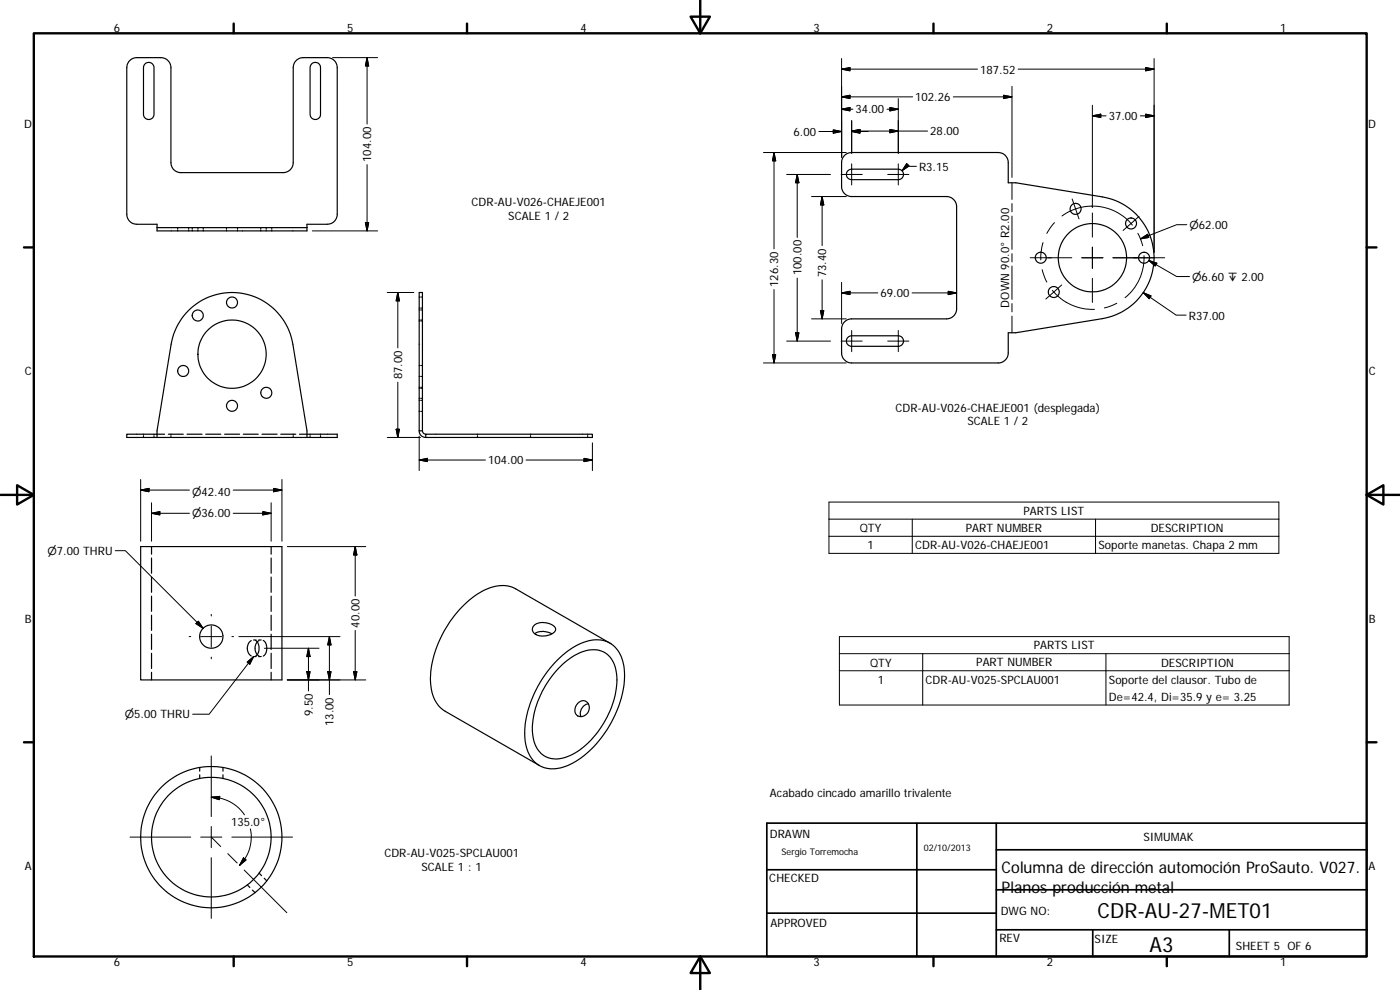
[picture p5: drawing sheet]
<svg xmlns="http://www.w3.org/2000/svg" width="420mm" height="297mm" viewBox="0 0 420 297" stroke-linecap="round" stroke-linejoin="round" font-family="sans-serif">
<g fill="none" stroke="#000" stroke-width=".36">
<path d="M43.5 19.2a1.58 1.58 0 0 1 1.7-.4 1.58 1.58 0 0 1 1 1.5v14a1.58 1.58 0 0 1-1.6 1.6 1.58 1.58 0 0 1-1.5-1.6v-14zM93.5 19.2a1.56 1.56 0 0 1 1.7-.4 1.56 1.56 0 0 1 1 1.5v14a1.57 1.57 0 0 1-1.6 1.6 1.57 1.57 0 0 1-1.5-1.6v-14zM253.5 46.6l.9-.6 1.2-.2h44a3 3 0 0 1 3 3v6h2.3l25.9 4.3a18.5 18.5 0 0 1 15.6 18.2 18.5 18.5 0 0 1-15.6 18.3l-25.9 4.2h-2.3v6.1a3 3 0 0 1-3 3h-44a3 3 0 0 1-3-3v-7.2a3 3 0 0 1 3-3h28.5a3 3 0 0 0 3-3v-30.7a3 3 0 0 0-3-3h-28.5a3 3 0 0 1-3-3v-7.6l.4-1.1zM254.5 51.2l1.1-.4h14a1.58 1.58 0 0 1 1.6 1.5 1.58 1.58 0 0 1-1.6 1.6h-14a1.56 1.56 0 0 1-1.5-1 1.56 1.56 0 0 1 .4-1.7zM47.1 68.3v-1h-6a3 3 0 0 1-3.1-3v-44a3 3 0 0 1 3.1-3h7.2a3 3 0 0 1 3 3v28.5a2.96 2.96 0 0 0 3 3h30.7a3 3 0 0 0 3-3v-28.5a3 3 0 0 1 3-3h7.2a3 3 0 0 1 3 3v44a2.96 2.96 0 0 1-3 3h-6.1v1M47.1 68.3h45M47.1 68.3v1h45v-1M53.3 68.3v.3M53.3 69v.3M56.6 68.3v.3M56.6 69v.3M57.7 68.3v.3"/>
<path d="M57.7 69v.3M59.4 68.3v.3M59.4 69v.3M61 68.3v.3M61 69v.3M68 68.3v.3M68 69v.3M71.3 68.3v.3M71.3 69v.3M78.3 68.3v.3M78.3 69v.3M79.9 68.3v.3"/>
<path d="M79.9 69v.3M81.6 68.3v.3M81.6 69v.3M125.8 96.3h.3M125.8 93h.3M125.8 92.4h.3M125.8 89.1h.3M125.8 96h.3M126.5 96.3h.3M126.5 93h.3M126.5 92.4h.3M126.5 89.1h.3"/>
<path d="M126.5 96h.3M125.8 119.5h.3M125.8 116.2h.3M125.8 112.9h.3M125.8 109.7h.3M125.8 116.5h.3M126.5 119.5h.3M126.5 116.2h.3M126.5 112.9h.3M126.5 109.7h.3M126.5 116.5h.3M254.5 101.2l1.1-.4h14a1.58 1.58 0 0 1 1.6 1.5 1.58 1.58 0 0 1-1.6 1.6h-14a1.56 1.56 0 0 1-1.5-1 1.56 1.56 0 0 1 .4-1.7z"/>
<path d="M43.1 130.3v.3M43.1 130.9v.4M46.2 130.3v.3M46.2 130.9v.4M47.1 131.3v-2l4.3-26a18.5 18.5 0 0 1 18.2-15.5 18.5 18.5 0 0 1 18.3 15.5l4.2 26v2M49.4 130.3h-11.4v1h63.2v-1h-11.3M50.5 130.3h4.5M51.3 130.3v.3M51.3 130.9v.4M56.1 130.3h4.5M61.8 130.3h4.5M67.4 130.3h4.5"/>
<path d="M73 130.3h4.5M78.6 130.3h4.6M84.3 130.3h4.5M88 130.3v.3M88 130.9v.4M93.1 130.3v.3M93.1 130.9v.4M96.2 130.3v.3M96.2 130.9v.4M125.8 129.3v-41.5h1v41.5M125.8 129.3h1M125.8 129.3a1.93 1.93 0 0 0 2 2"/>
<path d="M125.8 123.4h.3M125.8 120.1h.3M126.5 123.4h.3M126.5 120.1h.3M126.8 129.3l.2 .6 .8 .4M127.8 130.3h50v1h-50zM143.3 130.3v.3M143.3 130.9v.4M159.2 130.3v.3M159.2 130.9v.4M176.4 130.3v.3M176.4 130.9v.4"/>
<path d="M42.2 164h42.4v40h-42.4zM45.5 164v2.3M45.5 167.4v4.6M45.5 173.1v4.6M45.5 178.9v4.5M81.4 164v2.3M81.4 167.4v4.6M81.4 173.1v4.6M81.4 178.9v4.5M45.5 184.6v4.5M45.5 190.3v4.6M45.5 196v4.6"/>
<path d="M75.4 192.2a2.82 2.82 0 0 0 0 4.6M76.1 192h.8M76.1 197h.8M76.7 192.2a3.1 3.1 0 0 1 0 4.7M77.6 192h.8M77.6 197h.8M77.7 192.2a2.87 2.87 0 0 0 0 4.6M79 192.2a3.1 3.1 0 0 1 0 4.7M81.4 184.6v4.5M81.4 190.3v4.6M81.4 196v4.6M160.2 187.8a4.8 4.8 0 0 1 6.5 .7 2.04 2.04 0 0 1-2.1 2.1 3.8 3.8 0 0 1-4.8-1.3v-.7z"/>
<path d="M160.5 190.1a5.1 5.1 0 0 1 5.1 .1M167.4 198a17.2 17.2 0 0 1 12.3-6 8.1 8.1 0 0 1 7.4 7.2 29.1 29.1 0 0 1-6 21.3 23.2 23.2 0 0 1-13.7 10 7.9 7.9 0 0 1-9.4-6.3 26.9 26.9 0 0 1 4-19.3 33.9 33.9 0 0 1 5.4-6.9zM183 193l-28.2-16.3a10.5 10.5 0 0 0-10.8 1.1 32.7 32.7 0 0 0-14.8 26.6 10.2 10.2 0 0 0 4.4 9l28.3 16.3M45.5 201.7v2.3M81.4 201.7v2.3M168.1 200a13.9 13.9 0 0 1 11.3-5 7.3 7.3 0 0 1 5.6 7.4 27.3 27.3 0 0 1-12.5 23.6 8.5 8.5 0 0 1-9.8 .4 10.9 10.9 0 0 1-2.7-10.4 28.9 28.9 0 0 1 8.1-16zM173.4 211.1a2.02 2.02 0 0 1 2.8-.4 2.02 2.02 0 0 1 .4 2.8 2.11 2.11 0 0 1-2 1.5 2.11 2.11 0 0 1-2.1-1.6l.2-1.3zM176.6 211.2a2.88 2.88 0 0 0-2.2 3.8M59.9 230.3v1.1M59.9 232.5v1.1M66.9 230.3v1.1M66.9 232.5v1.1"/>
<path d="M74.2 265.5l.8 .8M75.7 267.1l.8 .7M77.8 262l.7 .7M79.3 263.5l.8 .8"/>
<circle cx="312.3" cy="77.3" r="1.64"/>
<circle cx="322.8" cy="62.7" r="1.65"/>
<circle cx="327.8" cy="77.3" r="10.3"/>
<circle cx="339.4" cy="67" r="1.64"/>
<circle cx="343.3" cy="77.3" r="1.64"/>
<circle cx="59.3" cy="94.7" r="1.65"/>
<circle cx="69.6" cy="90.8" r="1.66"/>
<circle cx="316.3" cy="87.6" r="1.64"/>
<circle cx="55" cy="111.3" r="1.66"/>
<circle cx="69.6" cy="106.3" r="10.2"/>
<circle cx="79.9" cy="117.9" r="1.66"/>
<circle cx="69.6" cy="121.8" r="1.66"/>
<circle cx="63.4" cy="191" r="3.5"/>
<circle cx="63.4" cy="251.2" r="21.2"/>
<circle cx="63.4" cy="251.2" r="18"/>
</g>
<g fill="none" stroke="#000" stroke-width=".3">
<path d="M99.8 17.3h13.5M110.2 17.3v19.9M110.2 17.3l.4 2.5h-.9zM252.6 17.6v29.6M346.4 17.6v58.1M245.8 39.5h6.8M250.1 39l2.5 .5-2.5 .5zM252.6 20.7l2.5-.4v1zM252.6 29.1l2.5-.5v1zM252.6 32.8l2.5-.5v1zM252.6 20.7h40.8M252.6 29.1h21.3"/>
<path d="M252.6 32.8h3.4M255.6 39.3l2.5-.5v1zM255.6 39.5l2.5-.5v1zM255.6 39.5h5M255.6 36.2v9.8M266.2 32.8h3.4M267.1 32.3l2.5 .5-2.5 .5zM267.1 38.8l2.5 .5-2.5 .5zM269.6 29.6v16.4M278.4 39.3h-22.8M286.1 29.1h17.6M301.2 28.6l2.5 .5-2.5 .5z"/>
<path d="M303.7 25.9v27.3M327.8 31.6v30.7M327.8 34.8l2.6-.6v1.1zM327.8 34.8h4.1M342.2 34.8h4.2M343.8 20.3l2.6 .4-2.6 .6zM343.8 34.2l2.6 .6-2.6 .5zM346.4 20.7h-40.8M110.2 49.4v19.9M229.1 45.8h24.9M232.3 45.8v28.9M232.3 45.8l.5 2.5h-1z"/>
<path d="M236.1 52.3h13.1M239.3 52.3v18.9M239.3 52.3l.5 2.5h-1.1zM243.6 59h10.4M246.7 59v14.7M246.7 59l.5 2.5h-1zM252.4 52.3h6.4M255.6 49.2v6.3M266.4 52.3h6.4M269.6 49.2v6.3M272.1 49.1l.7 .7-2.1 1.4zM275 49.9h-3l.5-.5-1.8 1.8"/>
<path d="M303.7 54.8v5M321.8 59.7l1 3M93.7 69.3h19.6M109.7 66.8h.9l-.4 2.5zM303.7 61.1v2.5M303.7 64.8v10M303.7 76.1v2.5M303.7 79.8v10M309.2 77.3h12.5M313 72.8l-.5 2.7-.1 2.5M316.5 66.8l-2.3 3.2M322.8 62.7l1 3"/>
<path d="M322.8 62.7a15.5 15.5 0 0 1 16.6 4.4M322.8 62.7l-2.5 1.1-1.6 1M324.7 77.3h6.3M327.8 74.2v6.3M327.8 63.9v7.3M334 77.3h15.5M339.4 67.1l-2.4 2.1M339.4 67.1l.4 .4M341.5 70l1.4 3.7M341.8 64.9l-2.4 2.2M342.3 71.7l2.1-1.4 .4 .9zM343.3 76.7a15.4 15.4 0 0 1-5.7 12.6"/>
<path d="M344.8 78.1l8.3 4.9h3.9M344.8 78.1l2.4 .9-.5 .8zM356.2 67.4h-3l-10.9 4.3M116.2 87.8h8M119.4 87.8v16.6M119.4 87.8l.5 2.5h-1zM232.3 86.9v22M238.7 99.8h1.1l-.5 2.5zM239.3 83.4v18.9M243.6 95.7h10.4M246.2 93.2h1l-.5 2.5zM246.7 84v11.7"/>
<path d="M252.6 84.7v12.4M252.6 87.9l2.5-.5v1zM252.6 87.9h10.9M255.6 99.2v6.3M269.6 99.2v6.3M273.7 87.9h13.4M284.6 87.4l2.5 .5-2.5 .5zM303.7 91.1v2.5M303.7 94.8v5M312.8 80.9l1.4 3.7M315.8 87.1a15.6 15.6 0 0 0 12.7 5.7M318.6 85.5l-4.7 4.2"/>
<path d="M327.8 83.5v7.2M335.1 91l-3.7 1.4M343.1 87.8l9.9 6.8h3M343.1 87.8l2.3 1-.5 .8zM119.4 114.7v16.6M229.1 108.9h24.9M231.8 106.4h1l-.5 2.5zM236.1 102.3h13.1M252.4 102.3h6.4M266.4 102.3h6.4M116.2 131.3h10M118.9 128.8h1l-.5 2.5z"/>
<path d="M125.8 130.9v10.3M125.8 138l2.5-.5v1zM145.7 138h-19.9M157.9 138h19.9M175.3 137.5l2.5 .5-2.5 .5zM177.8 132.9v8.3M42.2 143.9v18.5M42.2 147l2.5-.5v1.1zM42.2 147h14.7M45.5 150.9v11.5M45.5 154l2.5-.5v1zM45.5 154h11.4"/>
<path d="M70 147h14.6M70 154h11.4M78.9 153.5l2.5 .5-2.5 .5zM81.4 150.9v11.5M82.1 146.5l2.5 .5-2.5 .6zM84.6 143.9v18.5M248.8 150.6h135v15.4h-135zM248.8 155.8h135M273.8 155.8v10.2M328.8 155.8v10.2M34.6 165.2h3l23.3 23.3M86.2 164h23.6"/>
<path d="M106.6 164v14.9M106.6 164l.5 2.5h-1zM248.8 160.9h135M56.8 191h.4M59.5 186.4l1.4 2.1-2.1-1.4zM60.2 191h6.4M63.4 184.3v.5M63.4 187.8v6.4M63.4 197.2v.5M69.6 191h.5M71.7 191h30.3M74.2 198.7l1.9-1.7-1.1 2.3z"/>
<path d="M76.1 197l-13.3 17.3h-5M79.4 194.5h16.3M92.6 194.5v12.8M92.6 194.5l.5 2.5h-1zM98.9 191v17.4M98.9 191l.4 2.5h-.9zM106.6 189.1v14.9M251.9 191h135v20.5h-135zM251.9 196.1h135M276.9 196.1v15.4M331.9 196.1v15.4M86.2 204h23.6"/>
<path d="M92.1 201.5h1l-.5 2.5zM98.4 201.5h.9l-.4 2.5zM106.1 201.5h1l-.5 2.5zM251.9 201.3h135M63.4 239.2l2.5-.2-.1 .9zM63.4 226.8v18.2M63.4 239.2a12.1 12.1 0 0 1 8.3 3.3l1.7 2M39 251.2h18.2M60.2 251.2h6.4M63.4 248v6.3M63.4 257.3v18.2M63.5 251.3l2.7 2.7"/>
<path d="M68.4 256.1l2.8 2.8M69.6 251.2h18.2M73.1 257.4l.7 .6-1.9 1.7zM75.2 248.7a11.9 11.9 0 0 1-1.7 9l-1.6 2M73.3 261l12.8 12.8"/>
</g>
<g fill="none" stroke="#000" stroke-width=".71">
<path d="M10.1 10h400.1v277h-400.1zM70.1 7.1v2.9M140.2 7.1v2.9M207.3 5h5.8l-2.9 5zM210.2 0v10M280.2 7.1v2.9M350.2 7.1v2.9M7.2 74.2h2.9M410.2 74.2h2.9M.2 148.5h9.9M5.1 145.6l5 2.9-5 2.9zM410.2 148.5l5-2.9v5.8z"/>
<path d="M410.2 148.5h9.9M7.2 222.7h2.9M410.2 222.7h2.9M70.1 287v2.9M140.2 287v2.9M210.2 287l2.9 5h-5.8zM210.2 287v10M280.2 287v2.9M350.2 287v2.9"/>
</g>
<path d="M230.1 247h180.1v40h-180.1zM275.2 247v40M299 255h111.2M299 247v40M230.1 274h68.9M230.1 261h68.9M299 279h111.2M299 267h111.2M327.9 279v8M368.9 279v8" fill="none" stroke="#000" stroke-width=".51"/>
<g fill="#000" stroke="#000" stroke-width=".3">
<path d="M110.2 17.3l.4 2.5h-.9zM250.1 39l2.5 .5-2.5 .5zM252.6 20.7l2.5-.4v1zM252.6 29.1l2.5-.5v1zM252.6 32.8l2.5-.5v1zM255.6 39.3l2.5-.5v1zM255.6 39.5l2.5-.5v1zM267.1 32.3l2.5 .5-2.5 .5zM267.1 38.8l2.5 .5-2.5 .5zM301.2 28.6l2.5 .5-2.5 .5zM327.8 34.8l2.6-.6v1.1zM343.8 20.3l2.6 .4-2.6 .6z"/>
<path d="M343.8 34.2l2.6 .6-2.6 .5zM232.3 45.8l.5 2.5h-1zM239.3 52.3l.5 2.5h-1.1zM272.1 49.1l.7 .7-2.1 1.4zM109.7 66.8h.9l-.4 2.5zM246.7 59l.5 2.5h-1zM342.3 71.7l2.1-1.4 .4 .9zM344.8 78.1l2.4 .9-.5 .8zM119.4 87.8l.5 2.5h-1zM238.7 99.8h1.1l-.5 2.5zM246.2 93.2h1l-.5 2.5zM252.6 87.9l2.5-.5v1z"/>
<path d="M284.6 87.4l2.5 .5-2.5 .5zM343.1 87.8l2.3 1-.5 .8zM231.8 106.4h1l-.5 2.5zM118.9 128.8h1l-.5 2.5zM125.8 138l2.5-.5v1zM175.3 137.5l2.5 .5-2.5 .5zM42.2 147l2.5-.5v1.1zM45.5 154l2.5-.5v1zM78.9 153.5l2.5 .5-2.5 .5zM82.1 146.5l2.5 .5-2.5 .6zM106.6 164l.5 2.5h-1zM59.5 186.4l1.4 2.1-2.1-1.4z"/>
<path d="M74.2 198.7l1.9-1.7-1.1 2.3zM92.6 194.5l.5 2.5h-1zM98.9 191l.4 2.5h-.9zM92.1 201.5h1l-.5 2.5zM98.4 201.5h.9l-.4 2.5zM106.1 201.5h1l-.5 2.5zM63.4 239.2l2.5-.2-.1 .9zM73.1 257.4l.7 .6-1.9 1.7z"/>
</g>
<g font-size="6.3">
<text x="329.4" y="275.4">CDR-AU-27-MET01</text>
<text x="345" y="285.6">A3</text>
</g>
<g font-size="4.8">
<text x="300.6" y="262.1">Columna de dirección automoción ProSauto. V027.</text>
<text x="300.6" y="267.8">Planos producción metal</text>
</g>
<g font-size="3.5">
<text x="34.2" y="9.6">6</text>
<text x="104.2" y="9.6">5</text>
<text x="174.2" y="9.6">4</text>
<text x="244.2" y="9.6">3</text>
<text x="314.2" y="9.6">2</text>
<text x="384.2" y="9.6">1</text>
<text x="294.2" y="22.1">187.52</text>
<text x="256.7" y="34">34.00</text>
<text x="274.7" y="30.4">102.26</text>
<text x="7.3" y="38.4">D</text>
<text x="238.2" y="40.7">6.00</text>
<text x="279.2" y="40.6">28.00</text>
<text x="332.7" y="36">37.00</text>
<text x="410.6" y="38.4">D</text>
<text x="111.4" y="48.6" transform="rotate(-90 111.4 48.6)">104.00</text>
<text x="275.8" y="51.2">R3.15</text>
<text x="141.6" y="61.9">CDR-AU-V026-CHAEJE001</text>
<text x="152.5" y="66.1">SCALE 1 / 2</text>
<text x="240.5" y="82.7" transform="rotate(-90 240.5 82.7)">100.00</text>
<text x="248" y="83.2" transform="rotate(-90 248 83.2)">73.40</text>
<text x="233.6" y="86.1" transform="rotate(-90 233.6 86.1)">126.30</text>
<text x="264.2" y="89.2">69.00</text>
<text x="302.8" y="92.3" transform="rotate(-90 302.8 92.3)">DOWN 90.0° R2.00</text>
<text x="356.8" y="95.9">R37.00</text>
<text x="7.4" y="112.6">C</text>
<text x="120.7" y="113.9" transform="rotate(-90 120.7 113.9)">87.00</text>
<text x="410.8" y="112.6">C</text>
<text x="268.7" y="123.5">CDR-AU-V026-CHAEJE001 (desplegada)</text>
<text x="290.3" y="127.7">SCALE 1 / 2</text>
<text x="146.5" y="139.3">104.00</text>
<text x="307.1" y="154.5">PARTS LIST</text>
<text x="258" y="159.6">QTY</text>
<text x="289.9" y="159.6">PART NUMBER</text>
<text x="345.3" y="159.6">DESCRIPTION</text>
<text x="260.3" y="164.7">1</text>
<text x="274.7" y="164.7">CDR-AU-V026-CHAEJE001</text>
<text x="329.7" y="164.8">Soporte manetas. Chapa 2 mm</text>
<text x="7.4" y="186.9">B</text>
<text x="107.9" y="188.3" transform="rotate(-90 107.9 188.3)">40.00</text>
<text x="410.8" y="186.9">B</text>
<text x="310.2" y="194.9">PARTS LIST</text>
<text x="261.1" y="200">QTY</text>
<text x="293" y="200">PART NUMBER</text>
<text x="348.4" y="200">DESCRIPTION</text>
<text x="263.4" y="205.1">1</text>
<text x="277.8" y="205.1">CDR-AU-V025-SPCLAU001</text>
<text x="332.8" y="205.1">Soporte del clausor. Tubo de</text>
<text x="93.8" y="214.9" transform="rotate(-90 93.8 214.9)">9.50</text>
<text x="332.8" y="210.3">De=42.4, Di=35.9 y e= 3.25</text>
<text x="100.1" y="217.9" transform="rotate(-90 100.1 217.9)">13.00</text>
<text x="231.1" y="239.2">Acabado cincado amarillo trivalente</text>
<text x="69.4" y="247.8">135.0°</text>
<text x="231.1" y="251.4">DRAWN</text>
<text x="115.3" y="257.2">CDR-AU-V025-SPCLAU001</text>
<text x="343.2" y="252.3">SIMUMAK</text>
<text x="7.4" y="261.1">A</text>
<text x="126.5" y="261.4">SCALE 1 : 1</text>
<text x="410.8" y="261.1">A</text>
<text x="230.9" y="264.6">CHECKED</text>
<text x="300.3" y="274.5">DWG NO:</text>
<text x="231.3" y="278.2">APPROVED</text>
<text x="299.9" y="282.6">REV</text>
<text x="328.5" y="283">SIZE</text>
<text x="370.9" y="285.1">SHEET 5 OF 6</text>
<text x="34.2" y="289.9">6</text>
<text x="104.2" y="289.9">5</text>
<text x="174.2" y="289.9">4</text>
<text x="244.2" y="289.9">3</text>
<text x="314.2" y="289.9">2</text>
<text x="384.2" y="289.9">1</text>
</g>
<g font-size="3.3">
<text x="356.9" y="68.6">⌀62.00</text>
<text x="357.8" y="84.3">⌀6.60 ↧ 2.00</text>
<text x="57.7" y="148.8">⌀42.40</text>
<text x="57.7" y="155.3">⌀36.00</text>
<text x="14.3" y="166.5">⌀7.00 THRU</text>
<text x="37.5" y="215.6">⌀5.00 THRU</text>
</g>
<g font-size="2.7">
<text x="234.5" y="256.6">Sergio Torremocha</text>
<text x="277.3" y="255.2">02/10/2013</text>
</g>
</svg>
